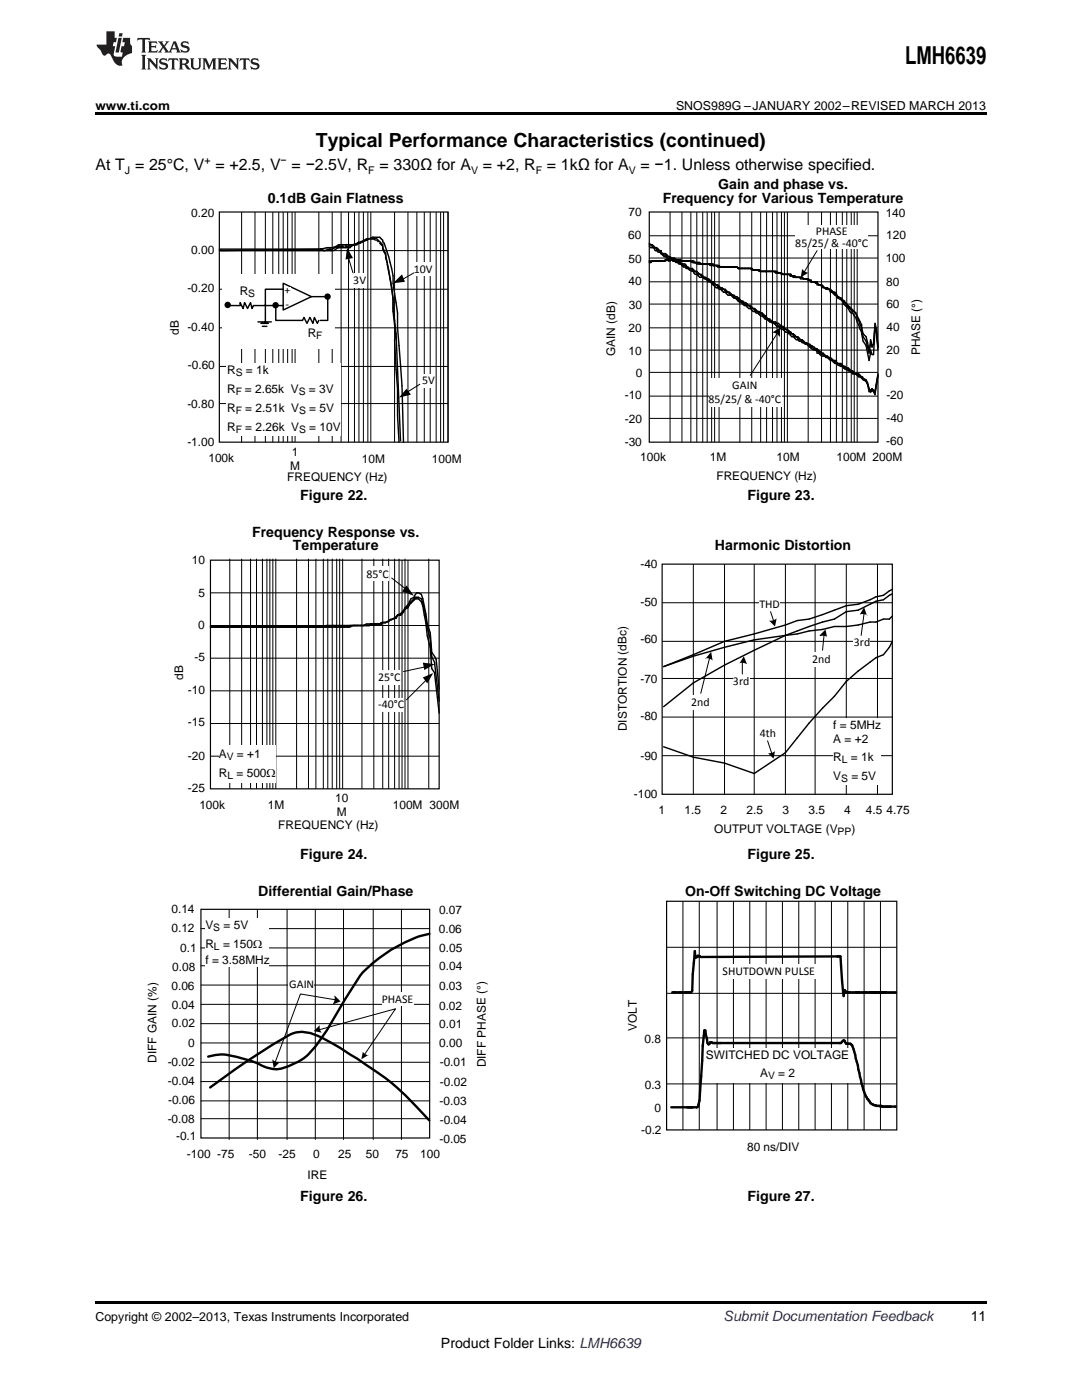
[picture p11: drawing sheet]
<svg xmlns="http://www.w3.org/2000/svg" width="216mm" height="279mm" viewBox="0 0 216 279" stroke-linecap="round" stroke-linejoin="round" font-family="sans-serif">
<path d="M19 259.7h177.8v.5h-177.8z" fill="#000"/>
<g fill="#fff">
<path d="M66.9 241.5h.3v.8h-.3z"/>
<path d="M156.1 241.5h.4v.8h-.4z"/>
</g>
<path d="M85.7 186.4a27.1 27.1 0 0 0-13.9 8.3l-3 4.8-3.6 6.1a16.9 16.9 0 0 1-4.7 5.7l-1.1 .6a13.5 13.5 0 0 1-4.1 1.5 7.9 7.9 0 0 1-4-1.2 26.4 26.4 0 0 0-7.1-1.8l-2.7 .5M41.9 217a137.6 137.6 0 0 1 16.4-10.7 6.1 6.1 0 0 1 5.1 .4 66.5 66.5 0 0 1 9.7 5.9 44.2 44.2 0 0 1 9.9 8.2l2.7 2.8" fill="none" stroke="#000" stroke-width=".47"/>
<path d="M40.1 181.5h45.6v45.6h-45.6z" fill="none" stroke="#000" stroke-width=".24"/>
<g fill="none" stroke="#000" stroke-width=".2">
<path d="M40.1 185.3h45.6M40.1 189.2h45.6M40.1 192.7h45.6M40.1 196.6h45.6M45.7 181.5v45.9M51.4 181.5v45.9M57.3 181.5v45.9M62.9 181.5v45.9M67.1 199.6l-7.1-1.2-5.1 13.6M68.5 181.5v45.9M74.5 181.5v45.9M80.1 181.5v45.9"/>
<path d="M40.1 200.4h45.6M40.1 204.3h45.6M40.1 208.1h45.6M40.1 212h45.6M40.1 215.9h45.6M40.1 219.7h45.6M63.8 205.5l15.1-4.2-6.2 9.2M40.1 223.3h45.6"/>
</g>
<g fill="#000">
<path d="M66.8 198.7l1.2 1.1-1.5 .6v-.1a2.08 2.08 0 0 0 .3-1.6z" fill-rule="evenodd"/>
<path d="M54.3 211.4h.1a1.8 1.8 0 0 0 1.4 .6l-1.2 1.2z" fill-rule="evenodd"/>
<path d="M62.6 205.8l1.2-1.1a1.71 1.71 0 0 0 .4 1.4z" fill-rule="evenodd"/>
<path d="M72.3 209.8a1.71 1.71 0 0 0 1.3 .8v-.1l-1.5 .9 .3-1.5z" fill-rule="evenodd"/>
</g>
<g fill="#fff">
<path d="M57.6 195.1h5v3h-5z" fill-rule="evenodd"/>
<path d="M76.2 198.1h6.3v2.6h-6.3z" fill-rule="evenodd"/>
<path d="M41 183.3h12.7v9.7h-12.7z" fill-rule="evenodd"/>
</g>
<path d="M139.9 191l-.6-.3-.5 .5-.2-1.4-.4 4.7-.1 3.2-.2 .3h-3.8M140.1 191l27.6-.1 .6 7.9 .3-1.2 .1 .4 .2-.1 .1 .1h9.8" fill="none" stroke="#000" stroke-width=".47"/>
<path d="M133 179.9h45.9v45.6h-45.9z" fill="none" stroke="#000" stroke-width=".24"/>
<g fill="none" stroke="#000" stroke-width=".2">
<path d="M136.3 179.9v45.6M139.5 179.9v45.6M143.1 179.9v45.6M146.3 179.9v45.6M149.6 179.9v45.6M152.9 179.9v45.6M156.1 179.9v45.6M159.4 179.9v45.6M162.6 179.9v45.6M165.9 179.9v45.6M169.2 179.9v45.6M172.4 179.9v45.6"/>
<path d="M175.7 179.9v45.6M133 198.2h45.9M133 189.1h45.9M133 216.3h45.9M133 207.1h45.9"/>
</g>
<path d="M144.3 192.3h18.3v3h-18.3z" fill-rule="evenodd" fill="#fff"/>
<path d="M178.7 220.8h-2.7l-.1-.1-.2 .1-.1-.1a2.33 2.33 0 0 1-2.3-1.2l-.2-.2a25.3 25.3 0 0 1-1.9-6.7l-.9-3.2a1.36 1.36 0 0 0-.6-1.1h-.8l-.6-.7-.5 .6h-25.6l-.5-.2-.3 .4-.2-.2-.5-2.5h-.2l-.3 3-.6 10.9-.3 1.2-.2 .2h-5.2" fill="none" stroke="#000" stroke-width=".47"/>
<path d="M141 209.2h28.5v6.8h-28.5z" fill-rule="evenodd" fill="#fff"/>
<g fill="#fff">
<path d="M66.9 173.2h.3v.8h-.3z"/>
<path d="M156.1 173.2h.4v.8h-.4z"/>
</g>
<path d="M132.1 112.6h46v45.9h-46z" fill="none" stroke="#000" stroke-width=".24"/>
<path d="M138.3 112.6v45.9M144.6 112.6v45.9M150.5 112.6v45.9M156.7 112.6v45.9M162.6 112.6v45.9M168.9 112.6v45.9M175.1 112.6v45.9M132.1 135.4h46M132.1 128h46M132.1 120.3h46M132.1 150.8h46M132.1 143.1h46" fill="none" stroke="#000" stroke-width=".2"/>
<path d="M178.1 117.6l-1.8 1.2-1.5 .3-3.6 1.5-2.3 .3-7.4 2.6-2.4 .3-2.4 .9-6.2 1.8-5.9 1.5-12.2 5 5.9-2 6.3-1.8 5.9-1.5 6.2-.9M178.1 118.5l-1.8 1.2-1.5 .3-3.6 1.8-2.3 .3-2.4 1.4-2.4 .6-7.4 2.7M156.7 126.8l-12.1 5.9-6.3 3.6-5.9 4.7M178.1 123l-.6 .5h-1.2l-1.5 .6h-1.2l-2.4 .6-2.3 .3h-2.4l-2.4 .6-2.6 .3-2.4 .6-2.4 .3M178.1 128l-.6 1.2-1.2 1.5-1.5 .6-3.6 2.6-2.3 2.1-2.4 3-5 5.3-4.8 5.9-6.2 4.2-5.9-2.1-6.3-1.2-5.9-2.1" fill="none" stroke="#000" stroke-width=".28"/>
<g fill="#fff">
<path d="M166.2 143.4h9.5v13.3h-9.5z" fill-rule="evenodd"/>
<path d="M151.4 119.1h4.1v3h-4.1z" fill-rule="evenodd"/>
<path d="M138 138.7h3.6v2.9h-3.6z" fill-rule="evenodd"/>
<path d="M146.3 134.5h3.3v3h-3.3z" fill-rule="evenodd"/>
<path d="M151.7 144.9h3.2v2.9h-3.2z" fill-rule="evenodd"/>
<path d="M170.3 126.8h3.3v3h-3.3z" fill-rule="evenodd"/>
<path d="M162.1 130.1h3.5v2.9h-3.5z" fill-rule="evenodd"/>
</g>
<g fill="none" stroke="#000" stroke-width=".2">
<path d="M42 118.3h45.6M45.8 111.5v45.9M48.2 111.5v45.9M50 111.5v45.9M51.2 111.5v45.9M52.4 111.5v45.9M53.3 111.5v45.9M53.8 111.5v45.9M54.4 111.5v45.9M55 111.5v45.9M59.2 111.5v45.9M61.6 111.5v45.9"/>
<path d="M63 111.5v45.9M64.5 111.5v45.9M65.4 111.5v45.9M66.3 111.5v45.9M67.2 111.5v45.9M67.8 111.5v45.9M68.4 111.5v45.9M72.2 111.5v45.9M74.6 111.5v45.9M76.4 111.5v45.9M77.6 111.5v45.9M78.7 111.5v45.9"/>
<path d="M79.6 111.5v45.9M80.2 111.8v45.6M80.8 111.5v45.9M81.4 111.8v45.6M85.6 111.5v45.9M42 137.9h45.6M42 131.4h45.6M42 124.8h45.6M141.6 131.3l-1.8 7.1M148.1 132.1v2.4M153.8 122.1l.5 1.7M164.4 126.8l-.3 3"/>
<path d="M172.4 122.4l-.6 4.4M42 150.9h45.6M42 144.4h45.6M153.2 147.8l.9 2.7"/>
</g>
<g fill="#000">
<path d="M141.9 130.1l.2 1.7a1.71 1.71 0 0 0-1.4-.4v.2z" fill-rule="evenodd"/>
<path d="M148.4 131l.6 1.5a1.71 1.71 0 0 0-1.5-.1z" fill-rule="evenodd"/>
<path d="M153.5 123.8v.1a1.72 1.72 0 0 0 1.4-.5l-.3 1.6z" fill-rule="evenodd"/>
<path d="M164.7 125.6l.3 1.5 .2 .1a1.73 1.73 0 0 0-1.6-.2l-.1-.2z" fill-rule="evenodd"/>
<path d="M172.4 121.2l.6 1.8 .1-.2a1.67 1.67 0 0 0-1.6-.1z" fill-rule="evenodd"/>
<path d="M153.2 150.2a1.32 1.32 0 0 0 1.5-.3l-.4 1.5z" fill-rule="evenodd"/>
</g>
<path d="M66.3 125.1l.3-.3 .3 .3M69.8 124.8l-.2 .3M70.4 124.8l-.6 .3h-27.8M74 124.5l-.3 .3h-8.6l-.6 .3M76.4 124.2l-.3 .3h-3l-.6 .3M78.7 123.4l-.8 .2-.9 .6h-.9l-.3 .3M79.3 122.8l-.3 .6h-.3M79.3 122.8h.6l.6-.6 .3-.6 .6-.3 .3-.6 1.2-1.2h.6l.6 .6 .3 .9 .6 3.2 .3 2.7 .6 2.4 .2 4.1 .6 .9 .9 8M79.3 122.8l.6-.3 3-3.3h.6l.6 .3a24.1 24.1 0 0 1 1.2 5.9l.6 2.1 .2 3.6 .6 1.1 .9 7.7M79.3 122.8l-.6 .6M80.2 122.5l.6-1.2 .6-.6 .6-1.2 .6-.3 .6-.9 .9 .3 .3 .9 .9 5 .6 1.8 .2 3.9 .9 1.4 .6 6" fill="none" stroke="#000" stroke-width=".28"/>
<path d="M42 111.8h45.6v45.6h-45.6z" fill="none" stroke="#000" stroke-width=".24"/>
<g fill="#fff">
<path d="M73.1 113h4.5v2.9h-4.5z" fill-rule="evenodd"/>
<path d="M75.5 139.4h5v2.6h-5z" fill-rule="evenodd"/>
<path d="M75.5 133.7h4.4v3h-4.4z" fill-rule="evenodd"/>
</g>
<path d="M78.1 115.4l2.7 2M84.7 133.1l-4.2 .9M85 135.8l-3.9 3.9" fill="none" stroke="#000" stroke-width=".2"/>
<path d="M81.1 116.8l1.5 2.1-2.4-.9zM84.4 132.2l2.3 .3-2 1.2zM84.4 135.2l2-.9-1.1 2.1z" fill="#000"/>
<path d="M43.8 148.8h11.2v7.4h-11.2z" fill-rule="evenodd" fill="#fff"/>
<g fill="#fff">
<path d="M66.9 101.5h.3v.7h-.3z"/>
<path d="M156.1 101.5h.4v.7h-.4z"/>
</g>
<g fill="none" stroke="#000" stroke-width=".28">
<path d="M43.8 49.7h20.1M64.5 49.7l-20.4 .3M65.4 49.4l-1.5 .3h.3M65.7 49.7h.1M65.7 49.7l-.9 .3M67.5 49.4l-.9 .6h-22.8M67.5 49.4h.1M67.5 48.8h3.8M67.5 49.1l-1.2 .6h-.6M67.8 48.8l-1.5 .6h-1.2M68.7 49.1h-.9l-.6 .3M69 48.8h.1"/>
<path d="M69 49.1h.1M70.1 48.8l-.3 .3h-.8M70.7 48.8h.1M70.7 48.8l-.9 .6h-2.3M71.6 48.2l-.6 .6 3.3-1.5h1.5l.6 .6v.3l.3 .3a22.1 22.1 0 0 1 1.7 8l.9 6v2.9a276.1 276.1 0 0 1 1.2 22.8M72.2 48.2h.1M72.2 48.2l-.3 .3M73.1 47.9h.1M73.1 47.9l-2.7 .9M73.1 47.9l-1.2 .3M73.4 47.6h1.8l1.2 1.2v.9l.6 1.2 1.1 6.5M73.4 47.6l-.9 .3"/>
<path d="M73.4 47.6l-.3 .3M74 47.6h.1M74 47.6h.6l.3 .3M75.2 47.9l.3 .3M75.8 48.5l.6 .6M76.4 49.4l.6 1.2v.9l.3 .9M77.3 52.7l.5 2.9M78.1 57.4l.3 2.4M78.1 57.4l.3 2.1v2.7l.6 5.6M78.4 61.6l.6 5 .9 21.3M78.7 67.8l.6 9.8v5.3l.3 5.3"/>
</g>
<g fill="none" stroke="#000" stroke-width=".2">
<path d="M43.8 57.7h45.6M43.8 50h45.6M48.2 42.3v45.9M50.9 42.3v45.9M53 42.3v45.9M54.4 42.3v45.9M55.6 42.3v45.9M56.5 42.3v45.9M57.4 42.3v45.9M58.3 42.3v45.9M58.9 42.3v45.9M63.6 42.3v45.9"/>
<path d="M66.3 42.3v45.9M68.1 42.3v45.9M69.5 42.3v45.9M70.7 42.3v45.9M71.6 42.3v45.9M72.5 42.3v45.9M73.4 42.3v45.9M74 42.3v45.9M78.7 42.3v45.9M81.4 42.3v45.9M83.2 42.3v45.9M84.7 42.3v45.9"/>
<path d="M85.8 42.3v45.9M87 42.3v45.9M87.9 42.3v45.9M88.5 42.3v45.9M89.4 42.3v45.9M43.8 73.1h45.6M43.8 65.4h45.6M43.8 80.5h45.6"/>
</g>
<path d="M43.8 42.3h45.6v45.9h-45.6z" fill="none" stroke="#000" stroke-width=".24"/>
<g fill="#fff">
<path d="M45.2 72.5h22.9v14.6h-22.9z" fill-rule="evenodd"/>
<path d="M70.4 54.5h2.7v2.9h-2.7z" fill-rule="evenodd"/>
<path d="M82.6 52.4h3.8v2.7h-3.8z" fill-rule="evenodd"/>
<path d="M84.4 74.6h2.3v2.7h-2.3z" fill-rule="evenodd"/>
</g>
<path d="M69.5 51.5l.9 3M82.6 54.5l-2.1 1.1M83.8 76.7l-2.4 1.5" fill="none" stroke="#000" stroke-width=".2"/>
<path d="M69.3 49.4l1.1 2.1-1.4 .3zM78.4 56.5l1.8-1.7 .6 1.4zM81.1 77.6l.9 1.2-2.4 .6z" fill="#000"/>
<g fill="#fff">
<path d="M56.5 56.5l5.6 2.7-5.6 2.7z"/>
<path d="M44.4 54.8h22.5v14.8h-22.5z" fill-rule="evenodd"/>
</g>
<path d="M56.5 56.5l5.6 2.7-5.6 2.7zM56.5 57.7h-3.5v3.3M62.1 59.2h3.3M65.4 59.5v4.4h-1.5M45.5 61h2.4v-.6l.6 1.2 .3-1.2 .6 1.2 .6-1.2 .3 1.2 .3-.6h5.9M51.5 64.2h2.6M52.1 64.5h1.4M52.4 65.1h.8M53 60.7v3.5M60.4 63.9l.3-.5 .5 1.1 .6-1.1 .6 1.1 .3-1.1 .6 1.1 .3-.6" fill="none" stroke="#000" stroke-width=".28"/>
<g fill="#000">
<circle cx="65.4" cy="59.2" r=".64"/>
<circle cx="45.4" cy="60.9" r=".64"/>
</g>
<g fill="#fff">
<path d="M56.8 57.4h1.2v.9h-1.2z" fill-rule="evenodd"/>
<path d="M56.8 60.4h.9v.6h-.9z" fill-rule="evenodd"/>
<path d="M60.7 64.8h4.4v3h-4.4z" fill-rule="evenodd"/>
<path d="M47.3 57.4h4.2v1.2h-4.2z" fill-rule="evenodd"/>
</g>
<path d="M55 61v2.9h5.4" fill="none" stroke="#000" stroke-width=".28"/>
<circle cx="55" cy="60.9" r=".64" fill="#000"/>
<g fill="none" stroke="#000" stroke-width=".2">
<path d="M129.6 56.2h45.6M129.6 51.5h45.6M129.6 47.1h45.6M133.7 42.3v45.9M136.1 42.3v45.9M137.9 42.3v45.9M139 42.3v45.9M140.2 42.3v45.9M141.1 42.3v45.9M142 42.3v45.9M142.6 42.3v45.9M143.5 42.3v45.9"/>
<path d="M147.6 42.3v45.9M150 42.3v45.9M151.8 42.3v45.9M153 42.3v45.9M154.1 42.3v45.9M155 42.3v45.9M155.9 42.3v45.9M156.5 42.3v45.9M157.1 42.3v45.9M161.3 42.3v45.9M163.9 42.3v45.9M165.7 42.3v45.9"/>
<path d="M166.9 42.3v45.9M168.1 42.3v45.9M169 42.3v45.9M169.9 42.3v45.9M170.4 42.3v45.9M171 42.3v45.9M129.6 79.1h45.6M129.6 74.3h45.6M129.6 69.9h45.6M129.6 65.4h45.6M129.6 60.7h45.6M129.6 83.5h45.6"/>
</g>
<path d="M129.6 42.3h45.6v45.9h-45.6z" fill="none" stroke="#000" stroke-width=".24"/>
<g fill="#fff">
<path d="M141.4 75.5h14.5v5.6h-14.5z" fill-rule="evenodd"/>
<path d="M158.6 45h14.5v4.7h-14.5z" fill-rule="evenodd"/>
</g>
<g fill="none" stroke="#000" stroke-width=".28">
<path d="M129.6 48.8h.5l1.2 1.2h.6v.6M129.6 48.5l.8 .9 .3 .6 .9 .3 .9 .9h.3l.3 .3h1.5l1.8 1.8h.3l.3 .3M129.6 49.1l.3 .3h1.1l1.5 1.5h.3l.3 .3h.6l1.2 1.2h.3l.3 .3h1.2l.3 .3v.3M129.6 52.4h.3M130.1 52.1l-.2 .3M131.9 50.6h.1M131.9 52.1h.1M131.9 50.6h.9l1.5 1.5h4.1v.3M132.5 52.1l.3-.3h3l.3 .3M134 51.8l-.3 .3h-.3l-.3-.3-.3 .3h-3.2l.3 .3M135.5 52.1l2.1 1.8 .5 .3h.9l1.5 1.4h.9l1.2 1.2h.6l.9 .9h.6l1.7 1.8h.6l.3 .3v.3M137 53.3h.1"/>
<path d="M137 53.6h.1M137 52.1h.1M137 53.6h1.1l.3 .3v.6l.3 .3h.3l.6 .6h1.2l1.5 1.4M137 53.3h.3l1.1 .9M137.6 52.1l.5 .3h1.5l.3 .3M138.1 52.1l.3 .3M138.4 54.2h.1M138.4 52.4h.1M138.7 52.4l.3 .3h3.3v.3M138.7 54.2l.6 .6h.6l1.5 1.4h.9M139.3 52.4l.3 .3M141.4 52.7l.3 .3h1.8l.3 .3"/>
<path d="M142 52.7l.3 .3M142.3 56.5h.1M142.3 56.2h.1M142.3 56.8h.1M142.3 53h.1M142.3 56.8l.6 .6 .9 .3 1.5 1.2h1.1l.3 .3h.3l1.5 1.5h.3l.3 .3h.6l1.2 1.2h.6l.9 .9h.3M142.3 56.2l1.2 1.2h.6l.9 .9h.6l2 2.1h.3l.6 .6h.3l1.5 1.2 .9 .3 1.5 1.1M142.9 53l.3 .3h3.8l.3 .3M143.2 53l.3 .3M147.3 59.5h.1M147.3 53.6h.1M147.3 53.6h2.7l.3 .3"/>
<path d="M149.7 53.6l.3 .3h1.5l.3 .3M151.2 53.9l.3 .3h3.5l.3 .3M152.7 54.2h.1M154.4 54.2l.3 .3h1.2l.3 .3M154.7 54.2l.3 .3M155.6 54.5l.3 .3h1.8M157.4 54.8l.3 .3M157.7 54.8h.1M157.7 55.1h.1M157.7 54.8l.6 .6h1.8l.3 .2M157.7 54.8v.3M157.7 55.1h.9l.3 .3"/>
<path d="M158.3 55.1l.3 .3M159.5 55.4l.3 .2h1.5l.6 .6M161 55.6l.3 .3h.6v.3M161.9 56.2h.1M161.9 56.2h1.1v.6h.9l.9 .9h.9l1.5 1.5 .6 .3 2.9 3M162.4 56.2l.3 .3h.3M162.7 56.2l.6 .6M163 56.5h.1M163.6 56.8l.6 .6h.9l1.5 1.5h.3M164.8 57.4l.3 .3M165.4 57.7l.3 .6h.9l.3 .3v.6l1.5 1.2h.3l.3 .6 1.2 1.2h.2M166.9 58.9h.1"/>
<path d="M147.3 60.1h.1M147.3 60.1h.9l.3 .3h.3l1.2 1.2h.6l.9 .9h.6l2 2h1.2l1.2 1.2h.6l1.5 1.5h.6l1.5 1.5h.9l.3 .3M152.7 63.1h.1M152.7 63.6h.1M152.7 63.1v.3l.9 .8h1.1l1.2 1.5h.3l.6 .6h.3l.3 .3h.9l1.2 1.2h.6l1.5 1.5h.3M152.7 63.6h.9l1.4 1.5h1.2l1.2 1.2h.3M157.7 66.3h.1M157.7 66.3v.6l.3 .3h.3l.6 .6h.3l.9 .6h.9l.9 .9M161.9 69.3h.1M161.9 69h.1M161.9 69.3l.5 .3 .6 .6v.3h.3l.6 .6h1.2l1.5 1.4h1.2l.6 .6M161.9 69.3v.3l.5 .3h.9l1.5 1.5h.9l.9 .8h.3l.9 .6 .9 .9h.3l.3 .3h.9l1.1 1.2h.6"/>
<path d="M161.9 69l.8 .6h.3v.3M163 69.9h.1M163 69.9l.6 .6h.6l1.5 1.4h1.2v.6M166.9 72.5h.1M166.9 72.5l.9 .6h.9l1.5 1.5h1.1l1.5 1.5M168.4 73.1h.1M168.4 73.4h.1M168.4 60.1h.1M168.4 60.1v.6l.9 .9 .6 .9h.3a15.3 15.3 0 0 1 2 5.6l.6 .9 .6 2.9 .3-2 .3 .9h.3l.3-5.1 .3 .9 .3 3.3M168.4 73.1v.3M168.4 73.4h.9l1.1 1.2M170.7 62.5l1.2 2.3v.9l.3 1.5 .6 .9 .6 2.4 .3-2.1"/>
<path d="M170.7 62.5l1.2 2.9 .3 1.2 .6 .6 .6 2.7 .3-1.5M171 74.6l1.2 1.2 .6 .3M171.9 75.2h.1M171.9 75.5h.1M171.9 75.2v.3M171.9 75.5l.9 .3 .6 1.8M172.8 76.1l.3 .6M173.1 76.7l.3 1.5h.3M173.1 76.7l.3 .9M173.4 77.6l.3 .6M173.7 78.2h.1M173.7 78.2l.3-.3 .3 .3h.3"/>
<path d="M173.7 68.4v-.6l.3 1.2 .3-.3M173.7 68.1l.3 1.2 .3-.6M174 77.6l.6 .6M174 77.6l-.3 .3v.3M174.6 64.5l.3 1.2 .3 3.6-.3-3.3-.3-.9-.3 3.6zM174.9 76.7l-.3 2.1-.6-1.2M174.9 76.7l-.3 1.5M175.2 74.6l-.6 3.6M175.2 74.9l-.3 1.8"/>
</g>
<path d="M163 50l-2.6 4.5M155 66.6l-5.3 8.3" fill="none" stroke="#000" stroke-width=".2"/>
<g fill="#000">
<path d="M160 53.6a1.72 1.72 0 0 0 1.3 .8l-1.5 1z" fill-rule="evenodd"/>
<path d="M154.1 66.3l1.5-.9v1.8h-.1a2.04 2.04 0 0 0-1.4-.9z" fill-rule="evenodd"/>
</g>
<path d="M19 22.5h177.8v.5h-177.8z" fill="#000"/>
<g fill="#231f20">
<path d="M27.5 7.6l-.1 .5 .4-.2h.6v.1v2.1l-.2 .4h1l-.3-.4v-2.1l.1-.1h.5l.5 .2-.2-.5zM29.5 8.3l.2 .3v1.5l-.2 .4h1.8l.2-.6a1.04 1.04 0 0 1-1.3 .2v-.7h.6l.3 .2v-.6l-.3 .2h-.6v-.6l.8-.1 .4 .3-.2-.5zM31.5 8.3l.9 1.1-.9 1.1h.8l-.2-.2 .5-.7 .4 .7-.2 .2h1.5l-.1-.2 .1-.4h.9l.1 .4-.2 .2h1l-.3-.3-.7-1.9h-.5l-.9 2-.8-1 .9-1h-.8l.1 .3-.3 .5-.4-.6 .2-.2zM34.7 8.6l.4 1h-.7zM36.3 8.4a.63 .63 0 0 0-.2 .7 .63 .63 0 0 0 .6 .4l.6 .2 .1 .2a.75 .75 0 0 1-.7 .4 .75 .75 0 0 1-.6-.5l.1 .7 .1-.1a1.11 1.11 0 0 0 1.5-.6 1.13 1.13 0 0 0-1.2-.8l-.1-.4a1.04 1.04 0 0 1 1.2 .2l-.2-.5-.1 .1-.5-.2zM28.2 10.9l.2 .4v2.2l-.2 .4h1l-.3-.4v-2.2l.3-.4zM29.3 11.6l.3 .4v1.5l-.3 .4h.8l-.2-.4v-1.3l1.5 1.7v-1.9l.2-.4h-.7l.2 .4v.9l-1.1-1.3zM32 11.8a.62 .62 0 0 0-.2 .7 .62 .62 0 0 0 .6 .4l.6 .1 .1 .3a.76 .76 0 0 1-.7 .3 .76 .76 0 0 1-.6-.4l.1 .7 .1-.1a1.11 1.11 0 0 0 1.5-.6 1.13 1.13 0 0 0-1.2-.8l-.1-.4a1.04 1.04 0 0 1 1.2 .2l-.2-.6-.1 .1-.5-.1zM33.7 11.6l-.2 .6a.61 .61 0 0 1 .8-.3v1.6l-.2 .4h.9l-.2-.4v-1.6a.63 .63 0 0 1 .8 .3l-.2-.6zM35.6 11.6l.3 .4v1.5l-.3 .4h1l-.2-.2v-.8l.5 .2a.76 .76 0 0 0 1.2 .7l-1-1a.58 .58 0 0 0 .6-.5 .58 .58 0 0 0-.5-.6zM36.4 11.9h.1a.45 .45 0 0 1 .5 .1 .45 .45 0 0 1 .1 .5l-.7 .2zM37.9 11.6l.2 .2a2.17 2.17 0 0 0 .3 1.9 .99 .99 0 0 0 1.6-.6v-1.1l.2-.4h-.7l.2 .2a1.92 1.92 0 0 1-.2 1.8 .6 .6 0 0 1-.9-.5v-1.1l.2-.4zM40.4 11.6l.2 .4v1.5l-.2 .4h.7l-.2-.4v-1.4l.8 1.8 .8-1.8v1.4l-.2 .4h.9l-.2-.4v-1.5l.2-.4h-.8l-.6 1.5-.6-1.5zM43.4 11.6l.2 .4v1.5l-.2 .4h1.8l.2-.6a1.04 1.04 0 0 1-1.3 .1v-.6h.5l.4 .2v-.6l-.4 .2h-.5v-.7h.8l.3 .3-.1-.6zM45.5 11.6l.2 .4v1.5l-.2 .4h.7l-.2-.4v-1.3l1.5 1.7v-1.9l.2-.4h-.7l.2 .4v.9l-1.1-1.3zM47.9 11.6l-.1 .6a.61 .61 0 0 1 .8-.3v1.6l-.3 .4h1l-.3-.4 .1-1.6a.63 .63 0 0 1 .7 .3l-.1-.6zM50.2 11.8a.62 .62 0 0 0-.2 .7 .62 .62 0 0 0 .6 .4l.6 .1 .2 .3a.76 .76 0 0 1-.8 .3 .76 .76 0 0 1-.6-.4l.1 .7 .2-.1a1.11 1.11 0 0 0 1.5-.6 1.13 1.13 0 0 0-1.3-.8l-.1-.4a1.04 1.04 0 0 1 1.2 .2l-.1-.6-.2 .1-.5-.1z"/>
<path d="M21.2 6.3v2.6h-1.9l.1 .4 .7 .9a.91 .91 0 0 0 1 .8 .56 .56 0 0 1 .5-.3 .56 .56 0 0 1 .5 .3l.4 .8a1.53 1.53 0 0 0 1.9 1.2 1.54 1.54 0 0 1 1-2.1l.9-.3v-1.4a1.52 1.52 0 0 1-.3-1.6h-1.4l-.2 .8h.5l-.2 .8h-.4l-.2 1v.2l.4 .1-.2 .8a1.93 1.93 0 0 1-1.6-.3l.3-1.8h-.5l.2-.8h.4l.2-.8h-.4v-1.3zM23.6 7.6l-.6 2.9h.7l.6-2.9zM23.8 6.6l-.1 .7h.6l.2-.7z"/>
</g>
<text font-size="4.9" x="180.6" y="12.8">LMH6639</text>
<text font-size="3.9" x="63" y="29.3">Typical Performance Characteristics (continued)</text>
<g font-size="3.2">
<text x="19" y="34">At T = 25°C, V = +2.5, V = −2.5V, R = 330Ω for A</text>
<text x="96.3" y="34">= +2, R = 1kΩ for A</text>
<text x="127.8" y="34">= −1. Unless otherwise specified.</text>
</g>
<g font-size="2.8">
<text x="53.4" y="40.4">0.1dB Gain Flatness</text>
<text x="132.3" y="40.4">Frequency for Various Temperature</text>
<text x="143.3" y="37.7">Gain and phase vs.</text>
<text x="59.9" y="99.7">Figure 22.</text>
<text x="149.2" y="99.7">Figure 23.</text>
<text x="50.3" y="107.1">Frequency Response vs.</text>
<text x="58.5" y="109.8">Temperature</text>
<text x="142.7" y="109.8">Harmonic Distortion</text>
<text x="59.9" y="171.5">Figure 24.</text>
<text x="149.2" y="171.5">Figure 25.</text>
<text x="51.5" y="178.9">Differential Gain/Phase</text>
<text x="136.7" y="178.9">On-Off Switching DC Voltage</text>
<text x="59.9" y="239.8">Figure 26.</text>
<text x="149.2" y="239.8">Figure 27.</text>
<text x="193.7" y="263.6">11</text>
<text x="88" y="269">Product Folder Links: LMH6639</text>
</g>
<text font-size="2.8" fill="#0000c8" x="144.4" y="263.6">Submit Documentation Feedback</text>
<g font-size="2.5">
<text x="19" y="21.9">www.ti.com</text>
<text x="134.9" y="21.9">SNOS989G –JANUARY 2002–REVISED MARCH 2013</text>
<text x="19" y="263.6">Copyright © 2002–2013, Texas Instruments Incorporated</text>
</g>
<g font-size="2.4">
<text x="38.2" y="43.2">0.20</text>
<text x="125.3" y="47.8">60</text>
<text x="125.4" y="43.2">70</text>
<text x="162.8" y="46.8">PHASE</text>
<text x="176.7" y="43.2">140</text>
<text x="176.8" y="47.8">120</text>
<text x="38.2" y="50.7">0.00</text>
<text x="125.4" y="52.5">50</text>
<text x="158.7" y="49.2">85/25/ &amp; -40°C</text>
<text x="176.7" y="52.3">100</text>
<text x="37.4" y="58.3">-0.20</text>
<text x="47.8" y="58.9">R</text>
<text x="56.8" y="58.7">+</text>
<text x="70.5" y="56.6">3V</text>
<text x="82.6" y="54.4">10V</text>
<text x="125.4" y="57">40</text>
<text x="176.8" y="57.1">80</text>
<text x="57" y="61.5">-</text>
<text x="125.5" y="61.6">30</text>
<text x="176.9" y="61.5">60</text>
<text x="35.7" y="66.9" transform="rotate(-90 35.7 66.9)">dB</text>
<text x="37.4" y="66.1">-0.40</text>
<text x="61.4" y="67.3">R</text>
<text x="122.8" y="71" transform="rotate(-90 122.8 71)">GAIN (dB)</text>
<text x="125.4" y="70.9">10</text>
<text x="125.4" y="66.2">20</text>
<text x="176.9" y="70.6">20</text>
<text x="176.9" y="66.1">40</text>
<text x="183.6" y="70.9" transform="rotate(-90 183.6 70.9)">PHASE (°)</text>
<text x="37.5" y="73.7">-0.60</text>
<text x="45.3" y="74.7">R</text>
<text x="49.1" y="74.7">= 1k</text>
<text x="84.2" y="76.6">5V</text>
<text x="126.9" y="75.2">0</text>
<text x="146.1" y="77.7">GAIN</text>
<text x="176.7" y="75.3">0</text>
<text x="37.4" y="81.4">-0.80</text>
<text x="45.3" y="78.5">R</text>
<text x="45.3" y="82.3">R</text>
<text x="48.9" y="78.5">= 2.65k V</text>
<text x="48.9" y="82.3">= 2.51k V</text>
<text x="61.6" y="78.5">= 3V</text>
<text x="61.7" y="82.3">= 5V</text>
<text x="124.7" y="79.7">-10</text>
<text x="141.4" y="80.5">85/25/ &amp; -40°C</text>
<text x="176.9" y="79.6">-20</text>
<text x="37.4" y="89.1">-1.00</text>
<text x="45.3" y="86.1">R</text>
<text x="48.9" y="86.1">= 2.26k V</text>
<text x="61.7" y="86.1">= 10V</text>
<text x="124.7" y="88.9">-30</text>
<text x="124.7" y="84.4">-20</text>
<text x="176.8" y="88.8">-60</text>
<text x="176.9" y="84.2">-40</text>
<text x="41.6" y="92.3">100k</text>
<text x="57.9" y="93.8">M</text>
<text x="58.2" y="90.9">1</text>
<text x="72.2" y="92.3">10M</text>
<text x="86.2" y="92.4">100M</text>
<text x="127.8" y="92">100k</text>
<text x="141.6" y="92">1M</text>
<text x="143" y="95.8">FREQUENCY (Hz)</text>
<text x="154.9" y="92">10M</text>
<text x="166.9" y="92">100M 200M</text>
<text x="57.3" y="96.1">FREQUENCY (Hz)</text>
<text x="38.3" y="112.6">10</text>
<text x="127.8" y="113.4">-40</text>
<text x="39.6" y="119.1">5</text>
<text x="73.1" y="115.3">85°C</text>
<text x="39.6" y="125.6">0</text>
<text x="127.8" y="120.9">-50</text>
<text x="151.5" y="121.3">THD</text>
<text x="38.8" y="131.9">-5</text>
<text x="127.8" y="128.4">-60</text>
<text x="170.4" y="129">3rd</text>
<text x="36.5" y="135.7" transform="rotate(-90 36.5 135.7)">dB</text>
<text x="75.5" y="135.9">25°C</text>
<text x="127.8" y="136.3">-70</text>
<text x="146.3" y="136.7">3rd</text>
<text x="162.1" y="132.3">2nd</text>
<text x="37.5" y="138.5">-10</text>
<text x="75.5" y="141.4">-40°C</text>
<text x="127.8" y="143.8">-80</text>
<text x="137.9" y="140.9">2nd</text>
<text x="37.5" y="145">-15</text>
<text x="125.1" y="145.9" transform="rotate(-90 125.1 145.9)">DISTORTION (dBc)</text>
<text x="151.6" y="147">4th</text>
<text x="166.3" y="145.5">f = 5MHz</text>
<text x="166.3" y="148.3">A = +2</text>
<text x="37.5" y="151.6">-20</text>
<text x="43.7" y="151.2">A</text>
<text x="43.7" y="155">R</text>
<text x="47.2" y="155">= 500:</text>
<text x="47.3" y="151.2">= +1</text>
<text x="127.8" y="151.7">-90</text>
<text x="166.3" y="151.9">R</text>
<text x="166.3" y="155.7">V</text>
<text x="169.8" y="151.9">= 1k</text>
<text x="169.9" y="155.7">= 5V</text>
<text x="37.5" y="158.1">-25</text>
<text x="39.8" y="161.4">100k</text>
<text x="53.5" y="161.4">1M</text>
<text x="66.9" y="160">10</text>
<text x="78.4" y="161.4">100M 300M</text>
<text x="126.5" y="159.2">-100</text>
<text x="55.5" y="165.4">FREQUENCY (Hz)</text>
<text x="67.2" y="162.8">M</text>
<text x="131.4" y="162.5">1</text>
<text x="136.6" y="162.4">1.5</text>
<text x="142.5" y="166.3">OUTPUT VOLTAGE (V</text>
<text x="143.8" y="162.4">2</text>
<text x="149" y="162.4">2.5</text>
<text x="156.1" y="162.4">3</text>
<text x="161.3" y="162.4">3.5</text>
<text x="168.5" y="162.4">4</text>
<text x="169.9" y="166.3">)</text>
<text x="172.8" y="162.4">4.5 4.75</text>
<text x="34.2" y="182.2">0.14</text>
<text x="34.2" y="185.9">0.12</text>
<text x="41" y="185.4">V</text>
<text x="44.6" y="185.4">= 5V</text>
<text x="87.6" y="182.3">0.07</text>
<text x="36" y="190">0.1</text>
<text x="41" y="189.2">R</text>
<text x="44.5" y="189.2">= 150:</text>
<text x="87.6" y="186.2">0.06</text>
<text x="87.7" y="189.9">0.05</text>
<text x="34.2" y="197.5">0.06</text>
<text x="34.4" y="193.7">0.08</text>
<text x="41" y="192.3">f = 3.58MHz</text>
<text x="57.7" y="197.3">GAIN</text>
<text x="87.6" y="197.7">0.03</text>
<text x="87.6" y="193.6">0.04</text>
<text x="144.2" y="194.5">SHUTDOWN PULSE</text>
<text x="34.3" y="201.3">0.04</text>
<text x="76.2" y="200.2">PHASE</text>
<text x="87.6" y="201.6">0.02</text>
<text x="34.3" y="205.1">0.02</text>
<text x="37.5" y="209">0</text>
<text x="87.6" y="205.2">0.01</text>
<text x="87.7" y="209">0.00</text>
<text x="127.1" y="205.7" transform="rotate(-90 127.1 205.7)">VOLT</text>
<text x="128.6" y="208.1">0.8</text>
<text x="31.3" y="212.2" transform="rotate(-90 31.3 212.2)">DIFF GAIN (%)</text>
<text x="33.5" y="212.7">-0.02</text>
<text x="87.7" y="212.8">-0.01</text>
<text x="96.9" y="213" transform="rotate(-90 96.9 213)">DIFF PHASE (°)</text>
<text x="140.9" y="211.3">SWITCHED DC VOLTAGE</text>
<text x="151.7" y="214.9">A</text>
<text x="155.3" y="214.9">= 2</text>
<text x="33.5" y="216.4">-0.04</text>
<text x="33.5" y="220.4">-0.06</text>
<text x="87.7" y="220.6">-0.03</text>
<text x="87.8" y="216.8">-0.02</text>
<text x="128.6" y="217.3">0.3</text>
<text x="130.6" y="221.9">0</text>
<text x="33.5" y="224.1">-0.08</text>
<text x="35.1" y="227.6">-0.1</text>
<text x="87.7" y="224.2">-0.04</text>
<text x="127.9" y="226.2">-0.2</text>
<text x="37.3" y="231.2">-100 -75</text>
<text x="49.7" y="231.2">-50</text>
<text x="55.6" y="231.2">-25</text>
<text x="62.5" y="231.1">0</text>
<text x="67.5" y="231.2">25</text>
<text x="73" y="231.2">50</text>
<text x="78.9" y="231.2">75</text>
<text x="83.8" y="231.2">100</text>
<text x="87.7" y="228">-0.05</text>
<text x="149.1" y="229.7">80 ns/DIV</text>
<text x="61.4" y="235.4">IRE</text>
</g>
<g font-size="2.1">
<text x="24.9" y="34.6">J</text>
<text x="40.8" y="32.7">+</text>
<text x="56" y="32.7">−</text>
<text x="73.5" y="34.6">F</text>
<text x="94" y="34.6">V</text>
<text x="106.9" y="34.6">F</text>
<text x="125.5" y="34.6">V</text>
<text x="49.5" y="59.4">S</text>
<text x="63.1" y="67.7">F</text>
<text x="47" y="75.1">S</text>
<text x="47" y="78.9">F</text>
<text x="47" y="82.7">F</text>
<text x="59.6" y="78.9">S</text>
<text x="59.7" y="82.7">S</text>
<text x="47" y="86.5">F</text>
<text x="59.7" y="86.5">S</text>
<text x="45.3" y="151.6">V</text>
<text x="45.4" y="155.4">L</text>
<text x="168" y="152.3">L</text>
<text x="167.9" y="156.1">S</text>
<text x="167.1" y="166.7">PP</text>
<text x="42.6" y="185.9">S</text>
<text x="42.7" y="189.7">L</text>
<text x="153.3" y="215.3">V</text>
</g>
</svg>
